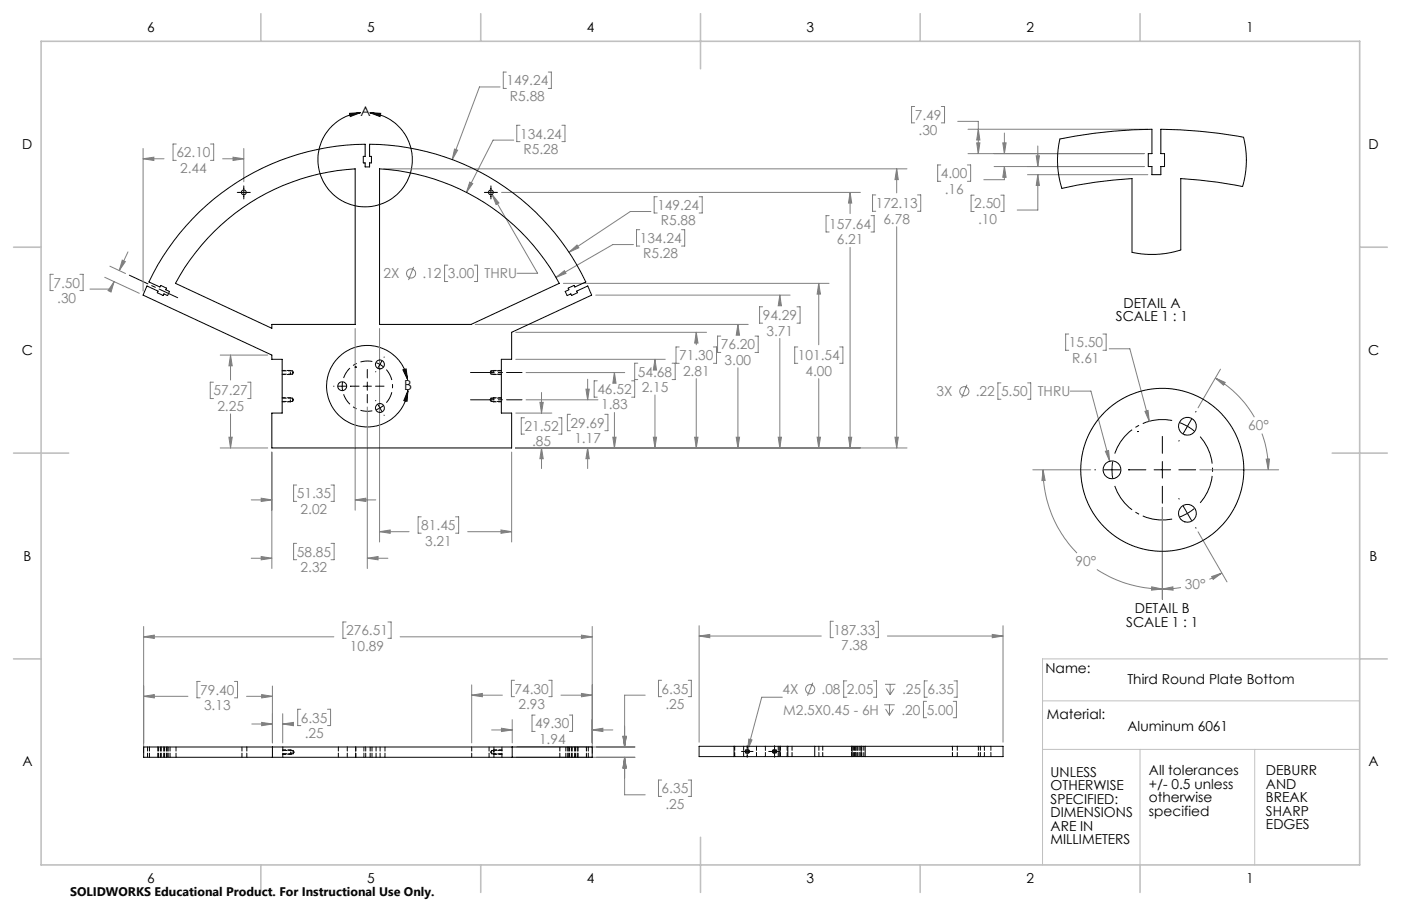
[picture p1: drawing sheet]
<svg xmlns="http://www.w3.org/2000/svg" width="432mm" height="279mm" viewBox="0 0 432 279" stroke-linecap="round" stroke-linejoin="round" font-family="sans-serif">
<g fill="none" stroke="#808080" stroke-width=".31">
<path d="M154.1 26.8h-6.3l-8.4 22.4M156.1 22.2h-1v5.1h1M160.3 38.6h-1v5.1h1M169 22.2h.9v5.1h-.9M173.2 38.6h.9v5.1h-.9M281.9 32.8h-.9v5.1h.9M290.1 32.8h1v5.1h-1M295.2 37.4h6.3v10M298.3 39.9h55.5M301.5 39.9l.5 3.3h-1zM44.1 49l3.3-.5v1zM44.1 45.8v43.9"/>
<path d="M44.1 49h6.5M54.3 44.4h-1v5.1h1M64.9 44.4h1v5.1h-1M68.6 49h6.5M71.8 48.5l3.3 .5-3.3 .5zM75.1 45.8v10.3M118.3 52.1h161.2M140.1 46l.9 .3-1.6 2.9zM144.8 56.2l.9 .4-1.9 2.7zM151.7 60l2.1 2.6-.9 .5zM151.7 60l14 24.3h-6.4M154.6 59.3h110.6"/>
<path d="M158.3 43.2h-6.3l-8.2 16.1M262 59.3v6.6M262 59.3l.5 3.3h-1zM276.4 52.1v7.4M276.4 52.1l.5 3.3h-1.1zM289.9 50.9h-.9v5h.9M298.2 50.9h1v5h-1M298.3 47.4h54.3M301 44.1h1l-.5 3.3zM306.4 51.4h46.2M309.1 44.1h1l-.5 3.3zM309.6 51.4v4h-6.4"/>
<path d="M309.6 41v6.4M309.6 51.4l.5 3.3h-1zM316.7 53.9h37.1M319.4 48h1l-.5 3.4zM319.9 53.9v10.9h-6.4M319.9 45v6.4M319.9 53.9l.5 3.3h-1zM39.4 77.7l-2.6 5.7M175.4 77.8l2.4-2.2 .6 .8zM195.2 75.4h-6.3l-17.6 10.1M197.2 70.8h-1v5.1h1M200.6 65.2h-6.3l-18.9 12.6"/>
<path d="M202.6 60.7h-1v5h1M210 70.8h1v5.1h-1M215.5 60.7h.9v5h-.9M255.6 66.5h-1v5h1M262 76.3v61.8M268.5 66.5h.9v5h-.9M269.9 60.1h-1v5.1h1M276.4 69.9v68.2M282.8 60.1h1v5.1h-1M300.2 60.2h-.9v5h.9M308.5 60.2h.9v5h-.9M16.4 84.6h-.9v5h.9"/>
<path d="M24.6 84.6h1v5h-1M32.3 85.5l10.6 5M33.9 82.1l4.8 2.2M35.2 86.9l-1.1 2.2h-6.4M35.2 86.9l-1 3.2-.9-.5zM37.7 80.2l.9 .5-1.8 2.7zM127.5 82.3l-1.6 4.1M138 81.8h-1v5h1M146.2 81.8h1v5h-1M171.3 85.5l2.7-2 .4 .8zM173.6 87.4h81.9M183.6 91h59.9"/>
<path d="M235.1 94.6h-1v5.1h1M240.3 91v3M240.3 91l.5 3.3h-.9zM245.6 94.6h1v5.1h-1M252.3 87.4l.6 3.3h-1.1zM252.3 87.4v18.9M65.8 117.9h-1v5h1M67.9 109.5h14.6M71 109.5v7.7M71 109.5l.6 3.3h-1zM76.3 117.9h1v5h-1M109.5 101.3v56"/>
<path d="M117 101.3v65.8M146.5 100h84.1M159 110.8h46M159 102.5h58.8M162.1 114.9h30.4M181.1 116.9v6.4M184.1 117.4h-1v5.1h1M189.4 114.9l.5 3.3h-1zM189.4 114.9v1.9M194.7 117.4h.9v5.1h-.9M196.6 112h-1v5.1h1M201.9 110.8v.6"/>
<path d="M201.9 110.8l.5 3.3h-1zM207.2 112h.9v5.1h-.9M209.3 107h-.9v5h.9M214.6 102.5l.5 3.3h-1zM214.6 102.5v3.8M214.6 116.8v21.3M219.9 107h.9v5h-.9M222.1 103.6h-.9v5.1h.9M227.4 100v3M227.4 113.4v24.7M227.4 100l.5 3.4h-1zM232.7 103.6h1v5.1h-1"/>
<path d="M240.3 104.4v33.7M245.9 107h-1v5h1M252.3 116.8v21.3M258.8 107h1v5h-1M298 118.6l-1.6 4.1M308.5 118.1h-.9v5h.9M316.7 118.1h1v5h-1M329.4 103h-1v5h1M339.9 103h1v5h-1M341.9 107.6h6.3l6 22.3M374.6 116.6l3 1.3-.5 .9zM374.6 116.6a32.5 32.5 0 0 1 12 12.1"/>
<path d="M376.2 113.8l-6.9 12M67.9 138.1h14.6M70.6 134.8h1l-.6 3.3zM71 127.6v10.5M83.8 139.4v35.9M113.2 125.5v49.8M157.7 139.4v27.7M159 138.1h120.5M159 127.4h11.1M161.6 128.8h-.9v5.1h.9M162.1 123.3h22.2M166.4 124.1h1l-.5 3.3z"/>
<path d="M166.9 121v6.4M166.9 138.1v6.4M166.9 138.1l.5 3.4h-1zM172.2 128.8h.9v5.1h-.9M175.8 127.8h-.9v5h.9M180.6 120h1l-.5 3.3zM181.1 138.1l.5 3.4h-1zM181.1 138.1v6.4M186.4 127.8h1v5h-1M188.9 134.8h1l-.5 3.3zM189.4 127.2v10.9M201.4 134.8h1l-.5 3.3z"/>
<path d="M201.9 121.8v16.3M214.1 134.8h1l-.5 3.3zM226.9 134.8h1l-.5 3.3zM239.9 134.8h.9l-.5 3.3zM251.8 134.8h1.1l-.6 3.3zM261.5 134.8h1l-.5 3.3zM275.8 134.8h1.1l-.5 3.3zM329.9 120.6h6.3l5.8 21.6M340.7 139.2l1-.3 .3 3.3zM352.9 126.9l.9-.3 .4 3.3zM388.9 133.7l1.4 4.7 .5 3.2 .1 3.3M77.4 154.2h6.4"/>
<path d="M80.5 153.6l3.3 .6-3.3 .5zM91.4 149.6h-.9v5h.9M102 149.6h1v5h-1M109.5 154.2h6.3M109.5 154.2l3.3-.6v1.1zM129.8 159.4h-.9v5h.9M140.4 159.4h1v5h-1M318.3 144.9h17.9M321.5 144.9l.6 3.3h-1zM321.5 144.9a36.6 36.6 0 0 0 10.4 25.7M358.2 156.5v28.3M369.8 144.9h24.3"/>
<path d="M390.2 141.6h1.1l-.4 3.3zM77.4 172.2h6.4M80.5 171.6l3.3 .6-3.3 .4zM91.4 167.6h-.9v5h.9M102 167.6h1v5h-1M113.2 172.2l3.3-.6v1zM113.2 172.2h6.4M117 164h9.1M117 164l3.3-.6v1.1zM144.1 164h13.6M154.4 163.4l3.3 .6-3.3 .5zM338.1 175.6a36.9 36.9 0 0 0 20.1 6"/>
<path d="M369.3 164l8.9 15.5M373.5 177.8l3.1-1.1-2.7 2zM376.6 176.7l-3.9 1.9M44.3 196.4l3.3-.5v1zM44.3 193.2v39.1M44.3 196.4h58.6M106.7 191.8h-1v5h1M119.6 191.8h.9v5h-.9M123.3 196.4h59.2M179.2 195.9l3.3 .5-3.3 .5zM182.5 193.2v39.1M215.5 193v35.9"/>
<path d="M215.5 196.1h37.6M215.5 196.1l3.3-.4v1zM256.9 191.6h-1v5h1M269.8 191.6h.9v5h-.9M273.5 196.1h35.6M305.8 195.7l3.3 .4-3.3 .6zM309.1 193v35.9M355 181l3.2 .6-3.3 .4zM358.2 181.6l3.3-.6 .1 1zM364 181.2l-5.8 .4M44.3 214.7l3.3-.5v1zM44.3 214.7h13.6"/>
<path d="M61.7 210.1h-1v5.1h1M72.2 210.1h1v5.1h-1M76 214.7h8M80.6 214.2l3.4 .5-3.4 .5zM84 211.6v17.5M92.7 218.7h-.9v5.1h.9M100.9 218.7h1v5.1h-1M145.4 214.4h9.4M145.4 211.2v17.9M145.4 214.4l3.3-.5v1zM158.6 209.8h-1v5h1M169.2 209.8h.9v5h-.9"/>
<path d="M172.9 214.4h9.6M179.2 213.9l3.3 .5-3.3 .5zM198.9 214.4h-6.4v16M203.9 209.8h-.9v5h.9M212.1 209.8h1v5h-1M241.1 215h-6.3l-4.4 16.2M250.5 210.5l-1.6 4.1M261 210h-1v5h1M269.2 210h1v5h-1M272.5 217.3h3.3M272.8 211h3.2M272.9 218.7l1.2 1.9"/>
<path d="M273.2 212.3l1.2 1.9M274.1 217.3v3.3M274.4 211v3.2M275.3 218.7l-1.2 1.9M275.6 212.3l-1.2 1.9M285.6 216.3h-1v5h1M285.8 210h-.9v5h.9M293.8 216.3h1v5h-1M294 210h1v5h-1M77.6 223.3h6.4M80.6 222.8l3.4 .5-3.4 .5zM87.1 220.1v9"/>
<path d="M87.1 223.3h1.9M87.1 223.3l3.4-.5v1zM151.5 225.1h6.4M154.6 224.6l3.3 .5-3.3 .5zM157.9 221.9v7.2M159.1 230.4h36.6M159.1 233.5h36.6M164.9 220.5h-.9v5.1h.9M175.5 220.5h1v5.1h-1M182.5 225.1l3.3-.5v1zM182.5 225.1h6.4M192 227.1h1l-.5 3.3z"/>
<path d="M192.5 233.5v11.6h6.4M192.5 233.5l.5 3.4h-1zM230.8 227.9l1 .3-1.4 3zM203.9 240.6h-.9v5h.9M212.1 240.6h1v5h-1"/>
<circle cx="126.7" cy="84.3" r="1.4"/>
<circle cx="297.2" cy="120.7" r="1.41"/>
<circle cx="249.7" cy="212.5" r="1.42"/>
</g>
<path d="M361.3 129.7a15.5 15.5 0 0 0-17.7 10.2M343.6 149.9a15.5 15.5 0 0 0 17.7 10.2M369.9 155.1a15.5 15.5 0 0 0 0-20.4" fill="none" stroke="#000" stroke-width=".31" stroke-dasharray="15.2 1.3 1.3 1.3" stroke-dashoffset="6" stroke-linecap="butt"/>
<g fill="none" stroke="#000" stroke-width=".31">
<path d="M107.7 35l3.4-.3-3.2 1.2zM111.1 34.7a14.6 14.6 0 0 0-10.9 22.2 14.6 14.6 0 0 0 24.7 0 14.6 14.6 0 0 0-10.9-22.2M114 34.7l3.3 .3-.2 .9zM73.1 59.3h4.1M75.1 57.3v4M149.3 59.3h4M151.3 57.3v4M102.8 119.1h.1M104.2 119.1h2.6M105.6 117.8v2.6M108 119.1h2.7M111.9 119.1h2.6"/>
<path d="M113.2 113.9v2.7M113.2 117.8v2.6M115.7 119.1h2.7M115.8 114.6v.1M116 111.8l2.1 1.3M117.7 111.3l-1.2 2.2M118.4 110.1v.1M124.2 114.1l1-.3 .4 3.3zM125.6 117.1a12.6 12.6 0 0 0-19.5-8.3 12.6 12.6 0 0 0 .7 21.1 12.6 12.6 0 0 0 18.9-9.5M113.2 121.6v2.6M115.8 123.5v.1M116.5 124.7l.6 1.1"/>
<path d="M117.1 125.8l-1.1 .6M117.1 125.8l.6 1.1M118.1 125.1l-1 .7M118.4 128v.1M125.7 120.4l-.3 3.4-.9-.3zM358.2 134.6v5.2M363.4 135.9l-.1 .1M363.7 130.4l2.3 1.1M366 131.5l2.1 1.4M366 131.5l-1.3 2.2M367.2 129.3l-1.2 2.2M368.6 126.9l-.1 .2"/>
<path d="M337.4 144.9h.2M340.2 144.9h5.1M342.9 142.3l-.2 2.3 .2 2.8M347.8 144.9h5.4M355.7 144.9h5.1M358.2 142.3v5.1M358.2 150v5.2M363.3 153.7l.1 .2M363.3 144.9h5.2M364.7 156.1l1.3 2.2M366 158.3l-2.3 1.1M366 158.3l1.2 2.2"/>
<path d="M368.1 156.9l-2.1 1.4M368.5 162.7l.1 .2M228.5 231.7h3.6M230.3 230v3.5M236.9 231.7h3.6M238.7 230v3.5"/>
</g>
<path d="M229.7 231.7a.62 .62 0 0 0 .9 .6 .62 .62 0 0 0 .1-1.1 .62 .62 0 0 0-1 .4v.1M230.9 231.7a.62 .62 0 0 1-.9 .6 .62 .62 0 0 1-.1-1.1 .62 .62 0 0 1 1 .4v.1M238.1 231.7a.63 .63 0 0 0 .9 .6 .63 .63 0 0 0 .1-1.1 .63 .63 0 0 0-1 .4v.1M239.4 231.7a.63 .63 0 0 1-.9 .6 .63 .63 0 0 1-.1-1.1 .63 .63 0 0 1 1 .4v.1" fill="none" stroke="#000" stroke-width=".31" stroke-dasharray="1.3 .6" stroke-dashoffset=".6" stroke-linecap="butt"/>
<path d="M114.7 111.5a7.7 7.7 0 0 0-8.8 5.1M105.9 121.6a7.8 7.8 0 0 0 8.8 5.1M119.1 124.2a7.7 7.7 0 0 0 0-10.2" fill="none" stroke="#000" stroke-width=".31" stroke-dasharray="15.2 1.3 1.3 1.3" stroke-dashoffset="11.6" stroke-linecap="butt"/>
<path d="M145 114.9h15.9M145 123.3h15.9" fill="none" stroke="#000" stroke-width=".31" stroke-dasharray="15.2 1.3 1.3 1.3" stroke-dashoffset="7.9"/>
<path d="M54.8 91.8l-14.9-6.9" fill="none" stroke="#000" stroke-width=".31" stroke-dasharray="15.2 1.3 1.3 1.3" stroke-dashoffset="8.9"/>
<path d="M321.3 216.1h97.8M419.1 203.2h-97.8v63.5M321.3 231.1h97.8M351.4 231.1v35.6M386.7 231.1v35.6" fill="none" stroke="#c0c0c0" stroke-width=".31"/>
<g fill="none" stroke="#c0c0c0" stroke-width=".5">
<path d="M12.7 12.7h406.4v254h-406.4zM80.4 4.2v8.5M148.2 4.2v8.5M215.9 4.2v17M283.6 4.2v8.5M351.4 4.2v8.5M4.2 76.2h8.5M419.1 76.2h8.5M4.2 139.7h17M410.6 139.7h17M4.2 203.2h8.5M419.1 203.2h8.5"/>
<path d="M215.9 258.2v17M80.4 266.7v8.5M148.2 266.7v8.5M283.6 266.7v8.5M351.4 266.7v8.5"/>
</g>
<path d="M87 114.3h2.5M87 115.5h2.5M154.5 115.5h-2.5M154.5 114.3h-2.5M87 122.7h2.5M87 123.9h2.5M154.5 123.9h-2.5M154.5 122.7h-2.5M87.2 231.3h2.5M87.2 232.6h2.5M154.7 232.6h-2.5M154.7 231.3h-2.5" fill="none" stroke="#000" stroke-width=".31" stroke-dasharray="1.3 .6" stroke-dashoffset=".3"/>
<path d="M89.5 115.5l.2-.1M89.5 114.3l.2 .1M152 114.3l-.2 .1M152 115.5l-.2-.1M89.5 123.9l.2-.1M89.5 122.7l.2 .1M152 122.7l-.2 .1M152 123.9l-.2-.1M89.7 232.6l.1-.1M89.7 231.3l.1 .1M152.2 231.3l-.2 .1M152.2 232.6l-.2-.1" fill="none" stroke="#000" stroke-width=".31" stroke-dasharray="1.3 .6"/>
<path d="M89.5 115.5v-1.2M152 114.3v1.2M89.5 123.9v-1.2M152 122.7v1.2M89.7 232.6v-1.3M152.2 231.3v1.3" fill="none" stroke="#000" stroke-width=".31" stroke-dasharray="1.3 .6" stroke-dashoffset=".6"/>
<path d="M107.7 35l3.4-.3-3.2 1.2zM114 34.7l3.3 .3-.2 .9zM124.2 114.1l1-.3 .4 3.3zM125.7 120.4l-.3 3.4-.9-.3z" fill="#000"/>
<path d="M44.3 196.4l3.3-.5v1zM179.2 195.9l3.3 .5-3.3 .5zM192 227.1h1l-.5 3.3zM192.5 233.5l.5 3.4h-1zM182.5 225.1l3.3-.5v1zM154.6 224.6l3.3 .5-3.3 .5zM179.2 213.9l3.3 .5-3.3 .5zM145.4 214.4l3.3-.5v1zM44.3 214.7l3.3-.5v1zM80.6 214.2l3.4 .5-3.4 .5zM192 227.1h1l-.5 3.3zM192.5 233.5l.5 3.4h-1zM80.6 222.8l3.4 .5-3.4 .5zM87.1 223.3l3.4-.5v1zM215.5 196.1l3.3-.4v1zM305.8 195.7l3.3 .4-3.3 .6zM230.8 227.9l-.4 3.3 1.4-3zM166.9 138.1l.5 3.4h-1zM166.4 124.1h1l-.5 3.3zM181.1 138.1l.5 3.4h-1zM180.6 120h1l-.5 3.3zM188.9 134.8h1l-.5 3.3zM189.4 114.9l.5 3.3h-1zM201.4 134.8h1l-.5 3.3zM201.9 110.8l.5 3.3h-1zM214.1 134.8h1l-.5 3.3zM214.6 102.5l.5 3.3h-1zM226.9 134.8h1l-.5 3.3zM227.4 100l.5 3.4h-1zM239.9 134.8h.9l-.5 3.3zM240.3 91l.5 3.3h-.9zM251.8 134.8h1.1l-.6 3.3zM252.3 87.4l.6 3.3h-1.1zM261.5 134.8h1l-.5 3.3zM262 59.3l.5 3.3h-1zM275.8 134.8h1.1l-.5 3.3zM276.4 52.1l.5 3.3h-1.1zM171.3 85.5l3.1-1.2-.4-.8zM175.4 77.8l3-1.4-.6-.8zM70.6 134.8h1l-.6 3.3zM71 109.5l.6 3.3h-1zM80.5 171.6l3.3 .6-3.3 .4zM113.2 172.2l3.3-.6v1zM144.8 56.2l-1 3.1 1.9-2.7zM140.1 46l-.7 3.2 1.6-2.9zM35.2 86.9l-1 3.2-.9-.5zM37.7 80.2l.9 .5-1.8 2.7zM44.1 49l3.3-.5v1zM71.8 48.5l3.3 .5-3.3 .5zM151.7 60l1.2 3.1 .9-.5zM154.4 163.4l3.3 .6-3.3 .5zM117 164l3.3-.6v1.1zM80.5 153.6l3.3 .6-3.3 .5zM109.5 154.2l3.3-.6v1.1zM301 44.1h1l-.5 3.3zM301.5 39.9l.5 3.3h-1zM309.6 51.4l.5 3.3h-1zM309.1 44.1h1l-.5 3.3zM319.9 53.9l.5 3.3h-1zM319.4 48h1l-.5 3.4zM358.2 181.6l3.3-.6 .1 1zM373.5 177.8l3.1-1.1-2.7 2zM390.2 141.6h1.1l-.4 3.3zM374.6 116.6l3 1.3-.5 .9zM321.5 144.9l.6 3.3h-1zM355 181l3.2 .6-3.3 .4zM340.7 139.2l1.3 3-.3-3.3zM352.9 126.9l1.3 3-.4-3.3z" fill="#808080"/>
<g fill="none" stroke="#000" stroke-width=".31">
<path d="M117 52.1a67 67 0 0 1 55.4 35.3l-27.2 12.6h-28.2zM326.7 42.9a149.1 149.1 0 0 1 28.3-3v7.5h-1.1v4h1.1v2.5h2.8v-2.5h1.1v-4h-1.1v-7.5l5.9 .1a119.3 119.3 0 0 1 19.6 2.4l.7 4.4 .1 3.4-.3 3.8-.8 3.5a130.8 130.8 0 0 0-19.1-2.4v22l-3.7 .9-3.8 .5-3.3-.1-4.1-.5-.1-22.8-11.4 1.1-10.2 1.9-.9-3.3-.5-4.6 .2-3.8zM61.5 65.3a74.7 74.7 0 0 1 51-20.8v3.7h-.5v2h.5v1.3h1.4v-1.3h.6v-2h-.6v-3.7a74.5 74.5 0 0 1 66.7 42.5l-3.4 1.5-.3-.5-1.8 .9 .2 .5-1.1 .5 .6 1.3 1.1-.6 .3 .5 1.8-.8-.3-.5 3.5-1.6 1.2 2.8-24.7 11.5v8.3h-3.2v16.6h3.2v10.7h-73.9v-10.7h3.2v-16.6h-3.2v-1.3l-39.7-18.5 1.2-2.8 3.4 1.6-.2 .5 1.8 .8 .2-.5 1.1 .6 .6-1.3-1.1-.5 .2-.5-1.8-.9-.2 .5-3.4-1.5a75.1 75.1 0 0 1 15.6-21.7zM66 71.4a67.1 67.1 0 0 1 43.5-19.3v47.9h-25.7v1.2l-29.7-13.8a67.3 67.3 0 0 1 11.9-16zM109.5 113.2h.1M350.7 133.1h.1M44.3 230.4h138.2v3.1h-138.2zM84 230.4v3.1M157.9 230.4v3.1M226.2 230.2v3.1M242.8 230.2v3.1M251.1 230.2v3.1"/>
<path d="M262.6 230.2h2.8M262.6 233.3h2.8M262.6 230.2v3.1M262.6 230.2h-47.1v3.1h47.1M265.4 230.2v3.1M265.4 230.2h1.3M265.4 233.3h1.3M266.7 230.2h42.4v3.1h-42.4M266.7 230.2v3.1"/>
<circle cx="75.2" cy="59.3" r=".75"/>
<circle cx="151.3" cy="59.3" r=".74"/>
<circle cx="105.5" cy="119.1" r="1.37"/>
<circle cx="117.1" cy="112.4" r="1.38"/>
<circle cx="117.1" cy="125.8" r="1.36"/>
<circle cx="366" cy="131.5" r="2.75"/>
<circle cx="342.7" cy="144.9" r="2.75"/>
<circle cx="358.2" cy="144.9" r="25.1"/>
<circle cx="366" cy="158.3" r="2.75"/>
<circle cx="230.3" cy="231.7" r=".51"/>
<circle cx="238.7" cy="231.7" r=".5"/>
</g>
<g fill="none" stroke="#000" stroke-width=".31" stroke-dasharray="1.3 .6">
<path d="M87 115.4h3.2M90.2 114.4h-3.2M90.2 115.4l.3-.5M90.5 114.9l-.3-.5M151.1 114.9l.3 .5M151.4 115.4h3.1M151.4 114.4l-.3 .5M154.5 114.4h-3.1M87 123.8h3.2M90.2 122.8h-3.2M90.2 123.8l.3-.5M90.5 123.3l-.3-.5"/>
<path d="M151.1 123.3l.3 .5M151.4 123.8h3.1M151.4 122.8l-.3 .5M154.5 122.8h-3.1M45.5 233.5v-3.1M46.1 233.5v-3.1M48.6 233.5v-3.1M48.9 233.5v-3.1M49.5 233.5v-3.1M49.7 233.5v-3.1M50.5 233.5v-3.1M50.7 233.5v-3.1"/>
<path d="M51.3 233.5v-3.1M51.5 233.5v-3.1M51.8 233.5v-3.1M52.4 233.5v-3.1M54.3 230.4v3.1M74.6 230.4v3.1M76.1 233.5v-3.1M87.2 233.5v-3.1M87.2 232.5h3.1M90.3 231.9v-.5M90.3 232.5v-.6M90.3 231.4h-3.1"/>
<path d="M90.3 232.5l.3-.6M90.6 231.9l-.3-.5M104.3 230.4v3.1M107 233.5v-3.1M109.6 230.4v3.1M109.7 230.4v3.1M112.2 233.5v-3.1M112.7 233.5v-3.1M114.1 233.5v-3.1M114.7 233.5v-3.1M115.9 230.4v3.1M117.2 230.4v3.1"/>
<path d="M118.7 233.5v-3.1M145.4 230.4v3.1M150.7 230.4v3.1M151.2 231.9l.3 .6M151.5 232.5h3.2M151.5 231.4l-.3 .5M152.2 233.5v-3.1M154.7 233.5v-3.1M154.7 231.4h-3.2M172.6 230.4v3.1M174.4 233.5v-3.1M175 233.5v-3.1"/>
<path d="M175.3 233.5v-3.1M175.5 233.5v-3.1M176.1 233.5v-3.1M176.3 233.5v-3.1M177.1 233.5v-3.1M177.3 233.5v-3.1M177.9 233.5v-3.1M178.2 233.5v-3.1M180.7 233.5v-3.1M181.3 233.5v-3.1M226.4 230.1v3.2M229.2 233.3v-3.2"/>
<path d="M233.2 230.1v3.2M235.9 233.3v-3.2M239.9 230.1v3.2M240.4 230.1v3.2M242.6 233.3v-3.2M244.1 230.1v3.2M252.4 230.1v3.2M253.6 230.1v3.2M262.5 233.3v-3.2M263 233.3v-3.2M263.3 233.3v-3.2M263.7 233.3v-3.2"/>
<path d="M263.9 233.3v-3.2M264.3 233.3v-3.2M264.8 233.3v-3.2M265.1 233.3v-3.2M265.6 233.3v-3.2M266.2 230.1v3.2M293.5 230.1v3.2M295 233.3v-3.2M301.5 230.1v3.2M302.1 233.3v-3.2M303.4 233.3v-3.2M305.4 233.3v-3.2"/>
</g>
<path d="M90.2 115.4v-1M151.4 114.4v1M90.2 123.8v-1M151.4 122.8v1M151.5 231.4v1.1" fill="none" stroke="#000" stroke-width=".31" stroke-dasharray="1.3 .6" stroke-dashoffset=".5"/>
<g font-size="4.2">
<text x="45.4" y="9.9">6</text>
<text x="113.1" y="9.9">5</text>
<text x="180.9" y="9.9">4</text>
<text x="248.6" y="9.9">3</text>
<text x="316.3" y="9.9">2</text>
<text x="384.1" y="9.9">1</text>
<text x="111.1" y="35.9">A</text>
<text x="6.9" y="45.9">D</text>
<text x="421.8" y="45.9">D</text>
<text x="346.3" y="95">DETAIL A</text>
<text x="343.9" y="99.1">SCALE 1 : 1</text>
<text x="6.7" y="109.4">C</text>
<text x="421.6" y="109.4">C</text>
<text x="124.6" y="120.3">B</text>
<text x="7.2" y="172.9">B</text>
<text x="422.1" y="172.9">B</text>
<text x="349.8" y="189.1">DETAIL B</text>
<text x="347.1" y="193.2">SCALE 1 : 1</text>
<text x="322.2" y="207.5">Name:</text>
<text x="347.5" y="210.8">Third Round Plate Bottom</text>
<text x="322.7" y="221.7">Material:</text>
<text x="347.5" y="225.6">Aluminum 6061</text>
<text x="6.9" y="236.4">A</text>
<text x="323.8" y="239.5">UNLESS</text>
<text x="354.1" y="239.1">All tolerances</text>
<text x="390.2" y="239.1">DEBURR</text>
<text x="421.8" y="236.4">A</text>
<text x="323.8" y="243.7">OTHERWISE</text>
<text x="354.1" y="243.2">+/- 0.5 unless</text>
<text x="390.2" y="243.2">AND</text>
<text x="323.8" y="247.9">SPECIFIED:</text>
<text x="354.1" y="247.4">otherwise</text>
<text x="354.1" y="251.6">specified</text>
<text x="390.2" y="247.4">BREAK</text>
<text x="390.2" y="251.6">SHARP</text>
<text x="323.8" y="252">DIMENSIONS</text>
<text x="323.8" y="256.2">ARE IN</text>
<text x="390.2" y="255.8">EDGES</text>
<text x="323.8" y="260.4">MILLIMETERS</text>
<text x="45.4" y="272.4">6</text>
<text x="113.1" y="272.4">5</text>
<text x="180.9" y="272.4">4</text>
<text x="248.6" y="272.4">3</text>
<text x="316.3" y="272.4">2</text>
<text x="384.1" y="272.4">1</text>
</g>
<g font-size="4.2" fill="#808080">
<text x="156.1" y="26.3">149.24</text>
<text x="157.2" y="31.1">R5.88</text>
<text x="281.9" y="36.9">7.49</text>
<text x="283.1" y="41.7">.30</text>
<text x="160.3" y="42.7">134.24</text>
<text x="161.4" y="47.5">R5.28</text>
<text x="54.4" y="48.5">62.10</text>
<text x="55.5" y="53.3">2.44</text>
<text x="290" y="55">4.00</text>
<text x="291.2" y="59.7">.16</text>
<text x="202.6" y="64.8">149.24</text>
<text x="269.9" y="64.2">172.13</text>
<text x="300.3" y="64.3">2.50</text>
<text x="203.7" y="69.5">R5.88</text>
<text x="255.6" y="70.6">157.64</text>
<text x="272.3" y="69">6.78</text>
<text x="301.5" y="69">.10</text>
<text x="197.2" y="75">134.24</text>
<text x="257.9" y="75.3">6.21</text>
<text x="198.2" y="79.7">R5.28</text>
<text x="16.5" y="88.7">7.50</text>
<text x="118.2" y="85.9">2X</text>
<text x="130.2" y="85.9">.12</text>
<text x="138" y="85.9">3.00</text>
<text x="149.3" y="85.9">THRU</text>
<text x="17.6" y="93.4">.30</text>
<text x="235.1" y="98.7">94.29</text>
<text x="222.2" y="107.7">76.20</text>
<text x="236.3" y="103.5">3.71</text>
<text x="329.4" y="107.1">15.50</text>
<text x="209.3" y="111.1">71.30</text>
<text x="223.3" y="112.5">3.00</text>
<text x="245.9" y="111.1">101.54</text>
<text x="330.5" y="111.8">R.61</text>
<text x="196.6" y="116.1">54.68</text>
<text x="210.5" y="115.8">2.81</text>
<text x="248.3" y="115.8">4.00</text>
<text x="65.8" y="122">57.27</text>
<text x="184.1" y="121.5">46.52</text>
<text x="197.8" y="120.9">2.15</text>
<text x="288.7" y="122.2">3X</text>
<text x="300.7" y="122.2">.22</text>
<text x="308.5" y="122.2">5.50</text>
<text x="319.9" y="122.2">THRU</text>
<text x="67" y="126.7">2.25</text>
<text x="175.9" y="131.9">29.69</text>
<text x="185.3" y="126.3">1.83</text>
<text x="161.7" y="132.9">21.52</text>
<text x="164" y="137.7">.85</text>
<text x="177" y="136.6">1.17</text>
<text x="384.7" y="132.8">60°</text>
<text x="91.5" y="153.7">51.35</text>
<text x="92.6" y="158.4">2.02</text>
<text x="129.9" y="163.5">81.45</text>
<text x="91.5" y="171.7">58.85</text>
<text x="131" y="168.2">3.21</text>
<text x="92.7" y="176.4">2.32</text>
<text x="331.5" y="174.7">90°</text>
<text x="365.2" y="181.8">30°</text>
<text x="106.7" y="195.9">276.51</text>
<text x="256.9" y="195.7">187.33</text>
<text x="107.9" y="200.7">10.89</text>
<text x="259.2" y="200.4">7.38</text>
<text x="61.7" y="214.2">79.40</text>
<text x="158.6" y="213.9">74.30</text>
<text x="203.9" y="213.9">6.35</text>
<text x="241.2" y="214.1">4X</text>
<text x="253.2" y="214.1">.08</text>
<text x="261" y="214.1">2.05</text>
<text x="278" y="214.1">.25</text>
<text x="285.8" y="214.1">6.35</text>
<text x="62.9" y="219">3.13</text>
<text x="159.8" y="218.7">2.93</text>
<text x="205.1" y="218.7">.25</text>
<text x="241.4" y="220.4">M2.5X0.45 - 6H</text>
<text x="277.8" y="220.4">.20</text>
<text x="285.6" y="220.4">5.00</text>
<text x="92.7" y="222.8">6.35</text>
<text x="93.9" y="227.6">.25</text>
<text x="165" y="224.6">49.30</text>
<text x="166.1" y="229.4">1.94</text>
<text x="203.9" y="244.6">6.35</text>
<text x="205.1" y="249.4">.25</text>
</g>
<text font-size="3.8" x="21.6" y="276.3">SOLIDWORKS Educational Product. For Instructional Use Only.</text>
</svg>
